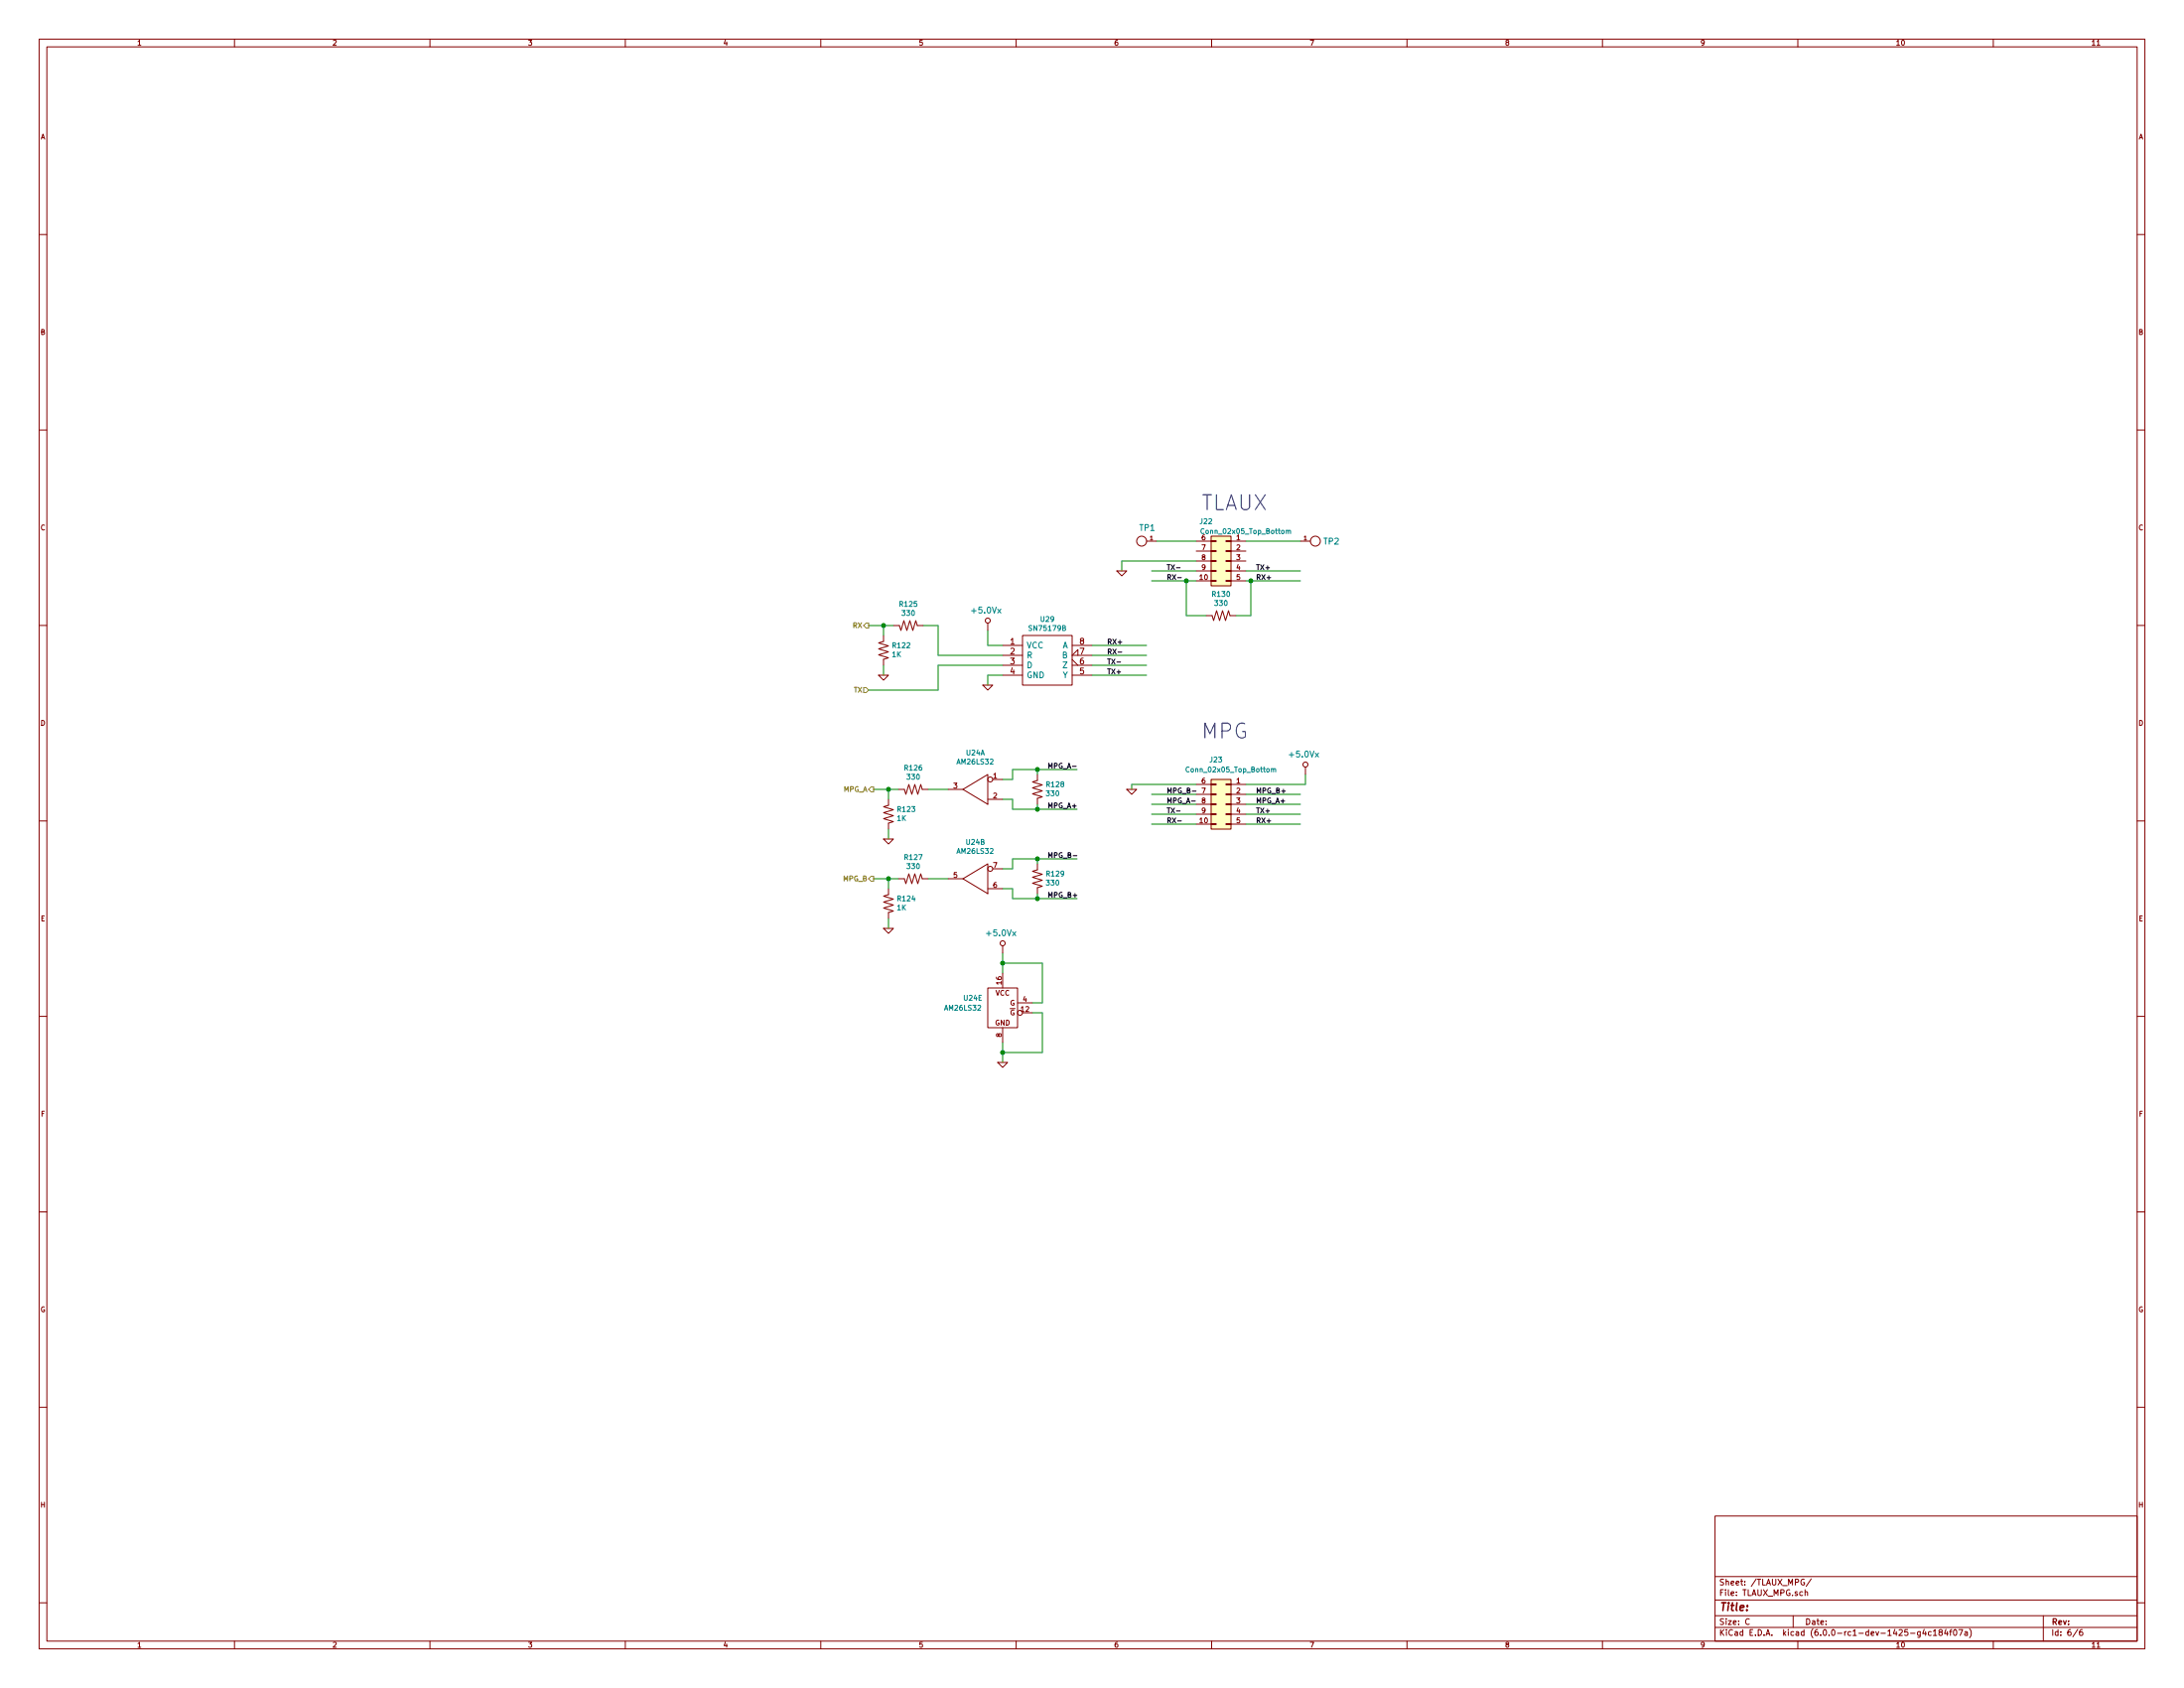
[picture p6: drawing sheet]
<svg xmlns="http://www.w3.org/2000/svg" width="559mm" height="432mm" viewBox="0 0 559 432" stroke-linecap="round" stroke-linejoin="round" font-family="sans-serif">
<g fill="none" stroke="#840000" stroke-width=".25">
<path d="M10 10h538.8v411.8h-538.8zM12 12h534.8v407.8h-534.8zM60 10v2M110 10v2M160 10v2M210 10v2M260 10v2M310 10v2M360 10v2M410 10v2M460 10v2M510 10v2"/>
<path d="M536.5 11.6h.8M10 60h2M546.8 60h2M10 110h2M546.8 110h2M293.4 138.4h2.5M306.1 138.4h3.8M309.9 137.2h5.1v12.7h-5.1zM309.9 138.3h1.2v.3h-1.2zM313.7 138.3h1.3v.3h-1.3zM315 138.4h3.8M332.7 138.4h2.6"/>
<path d="M10 160h2M252.7 159.4v1.9M285.7 146.1h2.6l-1.3 1.2zM306.1 148.6h3.8M306.1 141h3.8M306.1 143.5h3.8M306.1 146.1h3.8M308.6 157.5h1.5l.4 1.3 .8-2.6 .7 2.6 .8-2.6 .8 2.6 .7-2.6 .4 1.3h1.5M309.9 148.5h1.2v.2h-1.2zM309.9 145.9h1.2v.3h-1.2zM309.9 143.4h1.2v.2h-1.2zM309.9 140.8h1.2v.3h-1.2z"/>
<path d="M313.7 148.5h1.3v.2h-1.3zM313.7 145.9h1.3v.3h-1.3zM313.7 143.4h1.3v.2h-1.3zM313.7 140.8h1.3v.3h-1.3zM315 148.6h3.8M315 141h3.8M315 143.5h3.8M315 146.1h3.8M546.8 160h2M224.8 172.7h2.5l-1.2 1.3zM226.1 162.6v1.5l-1.3 .4 2.5 .7-2.5 .8 2.5 .8-2.5 .7 2.5 .8-1.2 .4v1.5M228.6 160h1.5l.4 1.3 .8-2.5 .7 2.5 .8-2.5 .8 2.5 .7-2.5 .4 1.2h1.5"/>
<path d="M251.5 175.3h2.5l-1.3 1.2zM256.5 165.1h5.1M256.5 167.6h5.1M256.5 170.2h5.1M256.5 172.7h5.1M261.6 162.6h12.7v12.7h-12.7zM274.3 165.1h5.1M274.3 170.2h5.1M274.3 172.7h5.1M274.3 168.7l1.5 1.5M275.8 167.6v-1.4l-1.5 1.4h5.1M246.4 196.9h.1"/>
<path d="M254 199.4h2.5M265.4 198.1v1.5l-1.2 .4 2.5 .8-2.5 .7 2.5 .8-2.5 .8 2.5 .7-1.3 .4v1.5M309.9 199.4h5.1v12.7h-5.1zM334 196.2v1.9M10 210h2M226.1 214.6h2.5l-1.3 1.3zM227.3 204.5v1.5l-1.2 .4 2.5 .7-2.5 .8 2.5 .8-2.5 .7 2.5 .8-1.3 .4v1.5M229.9 201.9h1.5l.4 1.3 .7-2.5 .8 2.5 .8-2.5 .7 2.5 .8-2.5 .4 1.2h1.5M242.6 201.9h3.8M246.4 219.7h.1M246.4 201.9l6.3-3.8v7.6zM252.7 204.5h3.8"/>
<path d="M288.3 201.9h2.5l-1.2 1.3zM306.1 200.7h3.8M306.1 210.8h3.8M306.1 203.2h3.8M306.1 205.7h3.8M306.1 208.3h3.8M309.9 210.7h1.2v.2h-1.2zM309.9 208.2h1.2v.2h-1.2zM309.9 205.6h1.2v.3h-1.2zM309.9 203.1h1.2v.2h-1.2zM309.9 200.5h1.2v.3h-1.2zM313.7 210.7h1.3v.2h-1.3z"/>
<path d="M313.7 208.2h1.3v.2h-1.3zM313.7 205.6h1.3v.3h-1.3zM313.7 203.1h1.3v.2h-1.3zM313.7 200.5h1.3v.3h-1.3zM315 200.7h3.8M315 210.8h3.8M315 203.2h3.8M315 205.7h3.8M315 208.3h3.8M546.8 210h2M226.1 237.5h2.5l-1.3 1.3zM227.3 227.3v1.6l-1.2 .3 2.5 .8-2.5 .8 2.5 .7-2.5 .8 2.5 .7-1.3 .4v1.6"/>
<path d="M229.9 224.8h1.5l.4 1.3 .7-2.6 .8 2.6 .8-2.6 .7 2.6 .8-2.6 .4 1.3h1.5M242.6 224.8h3.8M246.4 224.8l6.3-3.8v7.6zM252.7 227.3h3.8M254 222.3h2.5M265.4 221v1.5l-1.2 .4 2.5 .7-2.5 .8 2.5 .8-2.5 .7 2.5 .8-1.3 .4v1.5M10 260h2M252.7 252.7h7.6v10.2h-7.6zM256.5 241.9v1.9M256.5 248.9v3.8M260.3 256.5h3.9M261.6 259.1h2.6"/>
<path d="M546.8 260h2M252.7 262.9h.1M255.3 271.8h2.5l-1.3 1.3zM256.5 262.9v3.8M10 310h2M546.8 310h2M10 360h2M546.8 360h2M438.8 387.8h108v32h-108zM10 410h2M60 419.8v2M110 419.8v2"/>
<path d="M160 419.8v2M210 419.8v2M260 419.8v2M310 419.8v2M360 419.8v2M410 419.8v2M438.8 416.3h108M438.8 413.3h108M438.8 409.3h108M438.8 403.3h108M447.6 414.2a.67 .67 0 0 0-1 .6 .67 .67 0 0 0 1 .6M458.8 413.3v3"/>
<path d="M460 419.8v2M461.6 404a.68 .68 0 0 0-.8 .7 .68 .68 0 0 0 .9 .6v-.5h-.3M461.8 407.3l.6-.1 .1 1M461.8 406.7v1.5M463.4 403.9l-1.3 1.9M488.8 417.8h1.2M491.3 417.4v1.2l-.3 .3-.3-.1M491.3 417.4h-.4l-.3 .3 .1 .5 .6 .1M492.3 416.8l-.4 1.1h1M492.7 417.4v1M494.1 417.4h-.4l-.3 .3v.5l.7 .1M494.7 417.3l.4-.4v1.5"/>
<path d="M494.7 418.4h.8M496.4 417.5l-.3-.3 .1-.2 .6-.1v.5l-.4 .1-.3 .3 .1 .4 .2 .2 .6-.3-.3-.6M497.9 416.8l-.4 1.1h.9M498.2 417.4v1M498.8 417.4h.6M499.4 416.9l-.4 .2v1.3M499.9 417l.3-.1a.81 .81 0 0 1 .5 .7 .81 .81 0 0 1-.5 .8l-.4-.6zM501.2 416.9h1l-.7 1.5M502.7 417.4h.6l.1 1M503.4 417.7l-.7 .3 .2 .4 .5-.1M503.9 416.7a1.71 1.71 0 0 1 0 2.2M510 419.8v2"/>
<path d="M522.8 413.3v6.5M531.6 416.8l-1.2 1.9M532.8 416.9h-.3l-.4 .3v.9l.3 .3 .4-.2 .1-.5-.1-.2-.4-.1-.3 .3M546.8 410h2M536.5 421.4h.8"/>
<circle cx="292.1" cy="138.4" r="1.27"/>
<circle cx="336.6" cy="138.4" r="1.27"/>
<circle cx="252.7" cy="158.7" r=".63"/>
<circle cx="253.4" cy="199.4" r=".63"/>
<circle cx="334" cy="195.6" r=".63"/>
<circle cx="253.4" cy="222.2" r=".63"/>
<circle cx="256.5" cy="241.3" r=".63"/>
<circle cx="261" cy="259.1" r=".63"/>
</g>
<g fill="#ffffc2" stroke="#ffffc2" stroke-width=".25">
<path d="M309.9 199.4h5.1v12.7h-5.1z"/>
<path d="M309.9 137.2h5.1v12.7h-5.1z"/>
</g>
<path d="M308.1 135.4a.56 .56 0 0 0-.8 .5 .56 .56 0 0 0 .8 .5M329.1 135.8l.5-.1v.8M329.1 135.7v.8M329.6 135.8l.5-.1 .1 .8M304.2 196.3a.56 .56 0 0 0-.8 .5 .56 .56 0 0 0 .8 .5M325.3 196.7h.5v.8M325.3 196.6v.9M325.8 196.8l.5-.1 .1 .8" fill="none" stroke="#008484" stroke-width=".25"/>
<g fill="none" stroke="#008400" stroke-width=".25">
<path d="M295.9 138.4h10.2M318.8 138.4h13.9M294.6 148.6h11.5M294.6 146.1h11.5M303.5 148.6v8.9h5.1M306.1 143.5h-19.1v2.6M318.8 148.6h13.9M318.8 146.1h13.9M320 148.6v8.9h-3.8M222.2 160h6.4M226.1 160v2.6M226.1 170.2v2.5"/>
<path d="M236.2 160h3.8v7.6h16.5M252.7 161.3v3.8h3.8M256.5 172.7h-3.8v2.6M256.5 170.2h-16.5v6.3h-17.8M279.4 165.1h14M279.4 172.7h14M279.4 167.6h14M279.4 170.2h14M265.4 196.9v1.2M275.6 196.9h-16.5v2.5h-2.6M334 198.1v2.6h-15.2M223.5 201.9h6.4"/>
<path d="M227.3 201.9v2.6M227.3 212.1v2.5M237.5 201.9h5.1M256.5 204.5h2.6v2.5h16.5M265.4 205.7v1.3M265.4 219.7v1.3M275.6 219.7h-16.5v2.6h-2.6M294.6 210.8h11.5M294.6 208.3h11.5M294.6 203.2h11.5M294.6 205.7h11.5M306.1 200.7h-16.5v1.2"/>
<path d="M318.8 210.8h13.9M318.8 208.3h13.9M318.8 203.2h13.9M318.8 205.7h13.9M223.5 224.8h6.4M227.3 224.8v2.5M227.3 235v2.5M237.5 224.8h5.1M256.5 227.3h2.6v2.6h16.5M265.4 228.6v1.3M256.5 246.4h10.2v10.1h-2.5M256.5 243.8v5.1"/>
<path d="M264.2 259.1h2.5v10.1h-10.2M256.5 266.7v5.1"/>
</g>
<path d="M301 145.2h1M301.3 147.8h1M285.7 169.4h1M286.1 166.8h.9M274.4 196h1M274.6 218.9h.9M301 207.5h1M301.3 210h1M304.9 204.9h.9M305.1 202.4h.9" fill="none" stroke="#000" stroke-width=".25"/>
<g fill="#008400" stroke="#008400" stroke-width=".25">
<circle cx="226.1" cy="160" r=".51"/>
<circle cx="320" cy="148.6" r=".51"/>
<circle cx="303.5" cy="148.6" r=".51"/>
<circle cx="265.4" cy="229.9" r=".51"/>
<circle cx="265.4" cy="219.7" r=".51"/>
<circle cx="256.5" cy="269.2" r=".51"/>
<circle cx="256.5" cy="246.4" r=".51"/>
<circle cx="227.3" cy="201.9" r=".51"/>
<circle cx="227.3" cy="224.8" r=".51"/>
<circle cx="265.4" cy="196.9" r=".51"/>
<circle cx="265.4" cy="207" r=".51"/>
</g>
<path d="M221.6 159.4h.6v1.3h-.6l-.6-.7zM221 175.9h.6l.6 .6-.6 .7h-.6zM222.9 201.3h.6v1.3h-.6l-.7-.7zM222.9 224.2h.6v1.2h-.6l-.7-.6z" fill="none" stroke="#848400" stroke-width=".25"/>
<g font-size="5.3" fill="#0000c2">
<text x="307.3" y="130.6">TLAUX</text>
<text x="307.3" y="189">MPG</text>
</g>
<text font-size="2.8" fill="#840000" x="439.8" y="412.1">Title:</text>
<g font-size="2.1" fill="#008484">
<text x="291.6" y="135.8">TP1</text>
<text x="338.7" y="139.3">TP2</text>
<text x="248.9" y="156.9">+5.0Vx</text>
<text x="262.6" y="165.8">VCC</text>
<text x="271.8" y="165.8">A</text>
<text x="262.6" y="168.4">R</text>
<text x="262.6" y="170.9">D</text>
<text x="262.6" y="173.5">GND</text>
<text x="271.8" y="168.4">B</text>
<text x="271.9" y="173.5">Y</text>
<text x="272" y="170.9">Z</text>
<text x="330.2" y="193.7">+5.0Vx</text>
<text x="252.7" y="239.4">+5.0Vx</text>
</g>
<g font-size="2.1" fill="#840000">
<text x="258.5" y="164.8">1</text>
<text x="258.5" y="167.4">2</text>
<text x="276.3" y="167.4">7</text>
<text x="276.3" y="164.8">8</text>
<text x="258.5" y="169.9">3</text>
<text x="258.5" y="172.5">4</text>
<text x="276.3" y="172.5">5</text>
<text x="276.3" y="169.9">6</text>
<text x="439.8" y="405.5">Sheet: /TLAUX_MPG/</text>
<text x="439.8" y="408.2">File: TLAUX_MPG.sch</text>
<text x="439.8" y="418.4">KiCad E.D.A. kicad (6.0.0-rc1-dev-1425-g4c184f07a)</text>
<text x="439.8" y="415.6">Size: C</text>
<text x="461.8" y="415.6">Date:</text>
<text x="524.8" y="415.6">Rev:</text>
<text x="524.8" y="418.4">Id: 6/6</text>
</g>
<g font-size="1.8" fill="#840000">
<text x="35" y="11.6">1</text>
<text x="85" y="11.6">2</text>
<text x="135" y="11.6">3</text>
<text x="185" y="11.6">4</text>
<text x="235" y="11.6">5</text>
<text x="285" y="11.6">6</text>
<text x="335" y="11.6">7</text>
<text x="385" y="11.6">8</text>
<text x="435" y="11.6">9</text>
<text x="485" y="11.6">10</text>
<text x="535" y="11.6">11</text>
<text x="10.4" y="35.6">A</text>
<text x="547.2" y="35.6">A</text>
<text x="10.4" y="85.6">B</text>
<text x="547.2" y="85.6">B</text>
<text x="10.4" y="135.6">C</text>
<text x="547.2" y="135.6">C</text>
<text x="307.5" y="138.2">6</text>
<text x="307.5" y="140.7">7</text>
<text x="307.5" y="143.3">8</text>
<text x="316.4" y="138.2">1</text>
<text x="316.4" y="140.7">2</text>
<text x="316.4" y="143.3">3</text>
<text x="307" y="148.3">10</text>
<text x="307.5" y="145.8">9</text>
<text x="316.4" y="145.8">4</text>
<text x="316.4" y="148.3">5</text>
<text x="10.4" y="185.6">D</text>
<text x="547.2" y="185.6">D</text>
<text x="244" y="201.7">3</text>
<text x="254.2" y="199.1">1</text>
<text x="307.5" y="200.4">6</text>
<text x="307.5" y="202.9">7</text>
<text x="316.4" y="200.4">1</text>
<text x="316.4" y="202.9">2</text>
<text x="254.2" y="204.2">2</text>
<text x="307.5" y="205.5">8</text>
<text x="307.5" y="208">9</text>
<text x="316.4" y="205.5">3</text>
<text x="316.4" y="208">4</text>
<text x="307" y="210.6">10</text>
<text x="316.4" y="210.6">5</text>
<text x="254.2" y="222">7</text>
<text x="244" y="224.5">5</text>
<text x="254.2" y="227.1">6</text>
<text x="10.4" y="235.6">E</text>
<text x="547.2" y="235.6">E</text>
<text x="256.3" y="251.8" transform="rotate(-90 256.3 251.8)">16</text>
<text x="254.7" y="254.7">VCC</text>
<text x="258.4" y="257.2">G</text>
<text x="261.8" y="256.3">4</text>
<text x="254.6" y="262.3">GND</text>
<text x="258.4" y="259.7">G</text>
<text x="261.3" y="258.8">12</text>
<text x="256.3" y="265.3" transform="rotate(-90 256.3 265.3)">8</text>
<text x="10.5" y="285.6">F</text>
<text x="547.3" y="285.6">F</text>
<text x="10.3" y="335.6">G</text>
<text x="547.1" y="335.6">G</text>
<text x="10.4" y="385.6">H</text>
<text x="547.2" y="385.6">H</text>
<text x="35" y="421.4">1</text>
<text x="85" y="421.4">2</text>
<text x="135" y="421.4">3</text>
<text x="185" y="421.4">4</text>
<text x="235" y="421.4">5</text>
<text x="285" y="421.4">6</text>
<text x="335" y="421.4">7</text>
<text x="385" y="421.4">8</text>
<text x="435" y="421.4">9</text>
<text x="485" y="421.4">10</text>
<text x="535" y="421.4">11</text>
</g>
<g font-size="1.8" fill="#008484">
<text x="307.1" y="134">J22</text>
<text x="307.9" y="136.6">Conn_02x05_Top_Bottom</text>
<text x="230.3" y="155.2">R125</text>
<text x="310.3" y="152.7">R130</text>
<text x="310.9" y="155">330</text>
<text x="230.9" y="157.5">330</text>
<text x="263.7" y="161.4">SN75179B</text>
<text x="266.3" y="159.1">U29</text>
<text x="228.5" y="165.8">R122</text>
<text x="228.3" y="168.1">1K</text>
<text x="231.6" y="197.1">R126</text>
<text x="245.1" y="195.5">AM26LS32</text>
<text x="247.3" y="193.2">U24A</text>
<text x="304.1" y="197.5">Conn_02x05_Top_Bottom</text>
<text x="309.7" y="195">J23</text>
<text x="232.2" y="199.4">330</text>
<text x="267.9" y="201.3">R128</text>
<text x="267.9" y="203.6">330</text>
<text x="229.6" y="210">1K</text>
<text x="229.8" y="207.7">R123</text>
<text x="231.6" y="220">R127</text>
<text x="245.1" y="218.4">AM26LS32</text>
<text x="247.3" y="216.1">U24B</text>
<text x="232.2" y="222.3">330</text>
<text x="267.9" y="224.2">R129</text>
<text x="267.9" y="226.5">330</text>
<text x="229.6" y="232.8">1K</text>
<text x="229.8" y="230.5">R124</text>
<text x="246.7" y="256">U24E</text>
<text x="241.9" y="258.5">AM26LS32</text>
</g>
<g font-size="1.8">
<text x="298.4" y="148.3">RX-</text>
<text x="298.4" y="145.8">TX-</text>
<text x="321.3" y="148.3">RX+</text>
<text x="321.3" y="145.8">TX+</text>
<text x="283.2" y="164.8">RX+</text>
<text x="283.2" y="167.4">RX-</text>
<text x="283.2" y="172.5">TX+</text>
<text x="283.2" y="169.9">TX-</text>
<text x="268" y="196.6">MPG_A-</text>
<text x="298.4" y="202.9">MPG_B-</text>
<text x="321.3" y="202.9">MPG_B+</text>
<text x="268" y="206.8">MPG_A+</text>
<text x="298.4" y="208">TX-</text>
<text x="298.4" y="205.5">MPG_A-</text>
<text x="321.3" y="208">TX+</text>
<text x="321.3" y="205.5">MPG_A+</text>
<text x="298.4" y="210.6">RX-</text>
<text x="321.3" y="210.6">RX+</text>
<text x="268" y="219.5">MPG_B-</text>
<text x="268" y="229.6">MPG_B+</text>
</g>
<g font-size="1.8" fill="#848400">
<text x="218.3" y="160.7">RX</text>
<text x="218.5" y="177.2">TX</text>
<text x="215.7" y="202.6">MPG_A</text>
<text x="215.7" y="225.4">MPG_B</text>
</g>
<g font-size="1.4" fill="#840000">
<text x="294.3" y="138.2">1</text>
<text x="333.6" y="138.2">1</text>
</g>
</svg>
